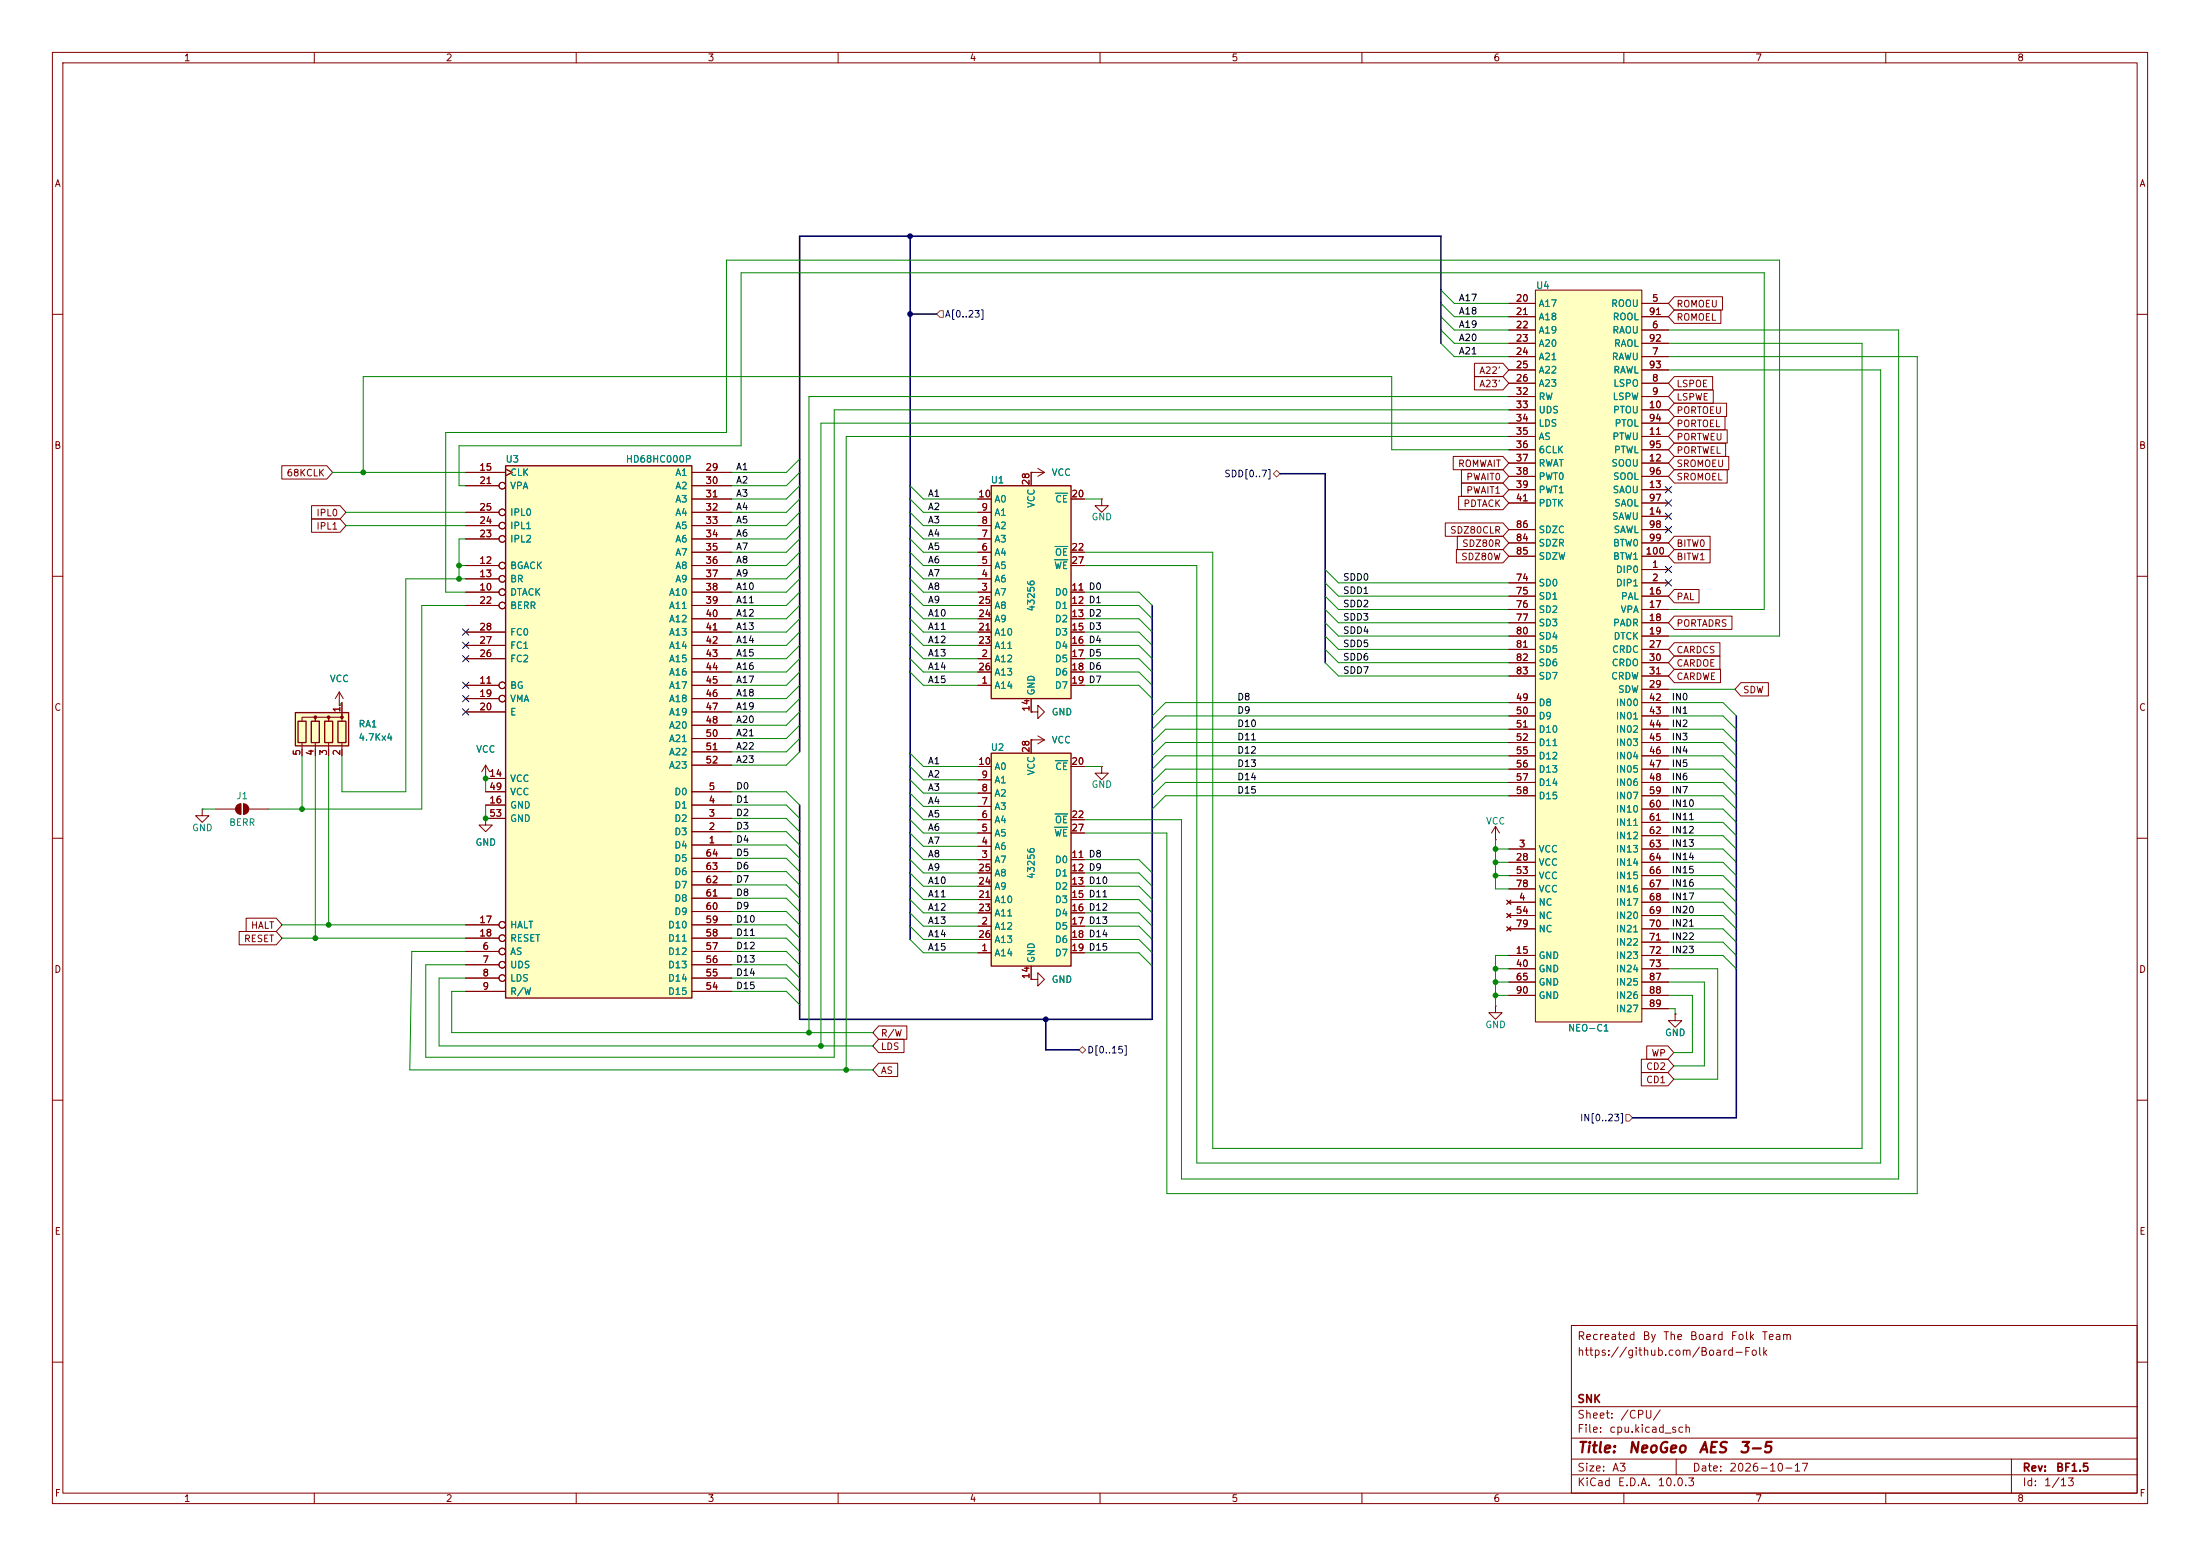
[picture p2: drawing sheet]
<svg xmlns="http://www.w3.org/2000/svg" width="420mm" height="297mm" viewBox="0 0 420 297" stroke-linecap="round" stroke-linejoin="round" font-family="sans-serif">
<g fill="none" stroke="#840000" stroke-width=".19">
<path d="M10 10h400v277h-400zM12 12h396v273h-396zM60 10v2M110 10v2M160 10v2M210 10v2M260 10v2M310 10v2M360 10v2M10 60h2M408 60h2M210.3 95.3v1.2h1.3l-1.3 1.3-1.3-1.3h1.3"/>
<path d="M210.3 95.3h.1M10 110h2M408 110h2M10 160h2M285.5 157.7l-.8 1.3M285.5 157.7l.8 1.3M285.5 157.7v2.6M408 160h2M285.5 160.3h.1M10 210h2M408 210h2M300 253h108v32h-108z"/>
<path d="M10 260h2M300 278.5h108M300 274.5h108M300 268.5h108M320 278.5v3M384 278.5v6.5M408 260h2M60 285v2M110 285v2M160 285v2M210 285v2M260 285v2"/>
<path d="M300 281.5h108M310 285v2M360 285v2"/>
</g>
<path d="M293.1 55.4h20.3v139.7h-20.3z" fill="#ffffc2"/>
<g fill="none" stroke="#840000" stroke-width=".19">
<path d="M288 57.9h5.1M293.1 55.4h20.3v139.7h-20.3zM313.4 57.9h5.1M288 63h5.1M288 68.1h5.1M288 73.2h5.1M288 75.7h5.1M288 78.2h5.1M288 60.5h5.1M288 65.5h5.1M288 70.6h5.1M313.4 63h5.1"/>
<path d="M313.4 68.1h5.1M313.4 73.2h5.1M313.4 75.7h5.1M313.4 78.2h5.1M313.4 60.5h5.1M313.4 65.5h5.1M313.4 70.6h5.1M288 83.3h5.1M288 88.4h5.1M288 93.5h5.1M288 80.8h5.1M288 85.9h5.1"/>
<path d="M288 90.9h5.1M288 96h5.1M313.4 83.3h5.1M313.4 88.4h5.1M313.4 93.5h5.1M313.4 98.6h5.1M313.4 80.8h5.1M313.4 85.9h5.1M313.4 90.9h5.1M313.4 96h5.1M288 111.3h5.1M288 113.8h5.1"/>
<path d="M288 116.3h5.1M288 118.9h5.1M288 103.6h5.1M288 106.2h5.1M288 101.1h5.1M313.4 108.7h5.1M313.4 111.3h5.1M313.4 113.8h5.1M313.4 116.3h5.1M313.4 118.9h5.1M313.4 103.6h5.1M313.4 106.2h5.1"/>
<path d="M313.4 101.1h5.1M288 121.4h5.1M288 124h5.1M288 126.5h5.1M288 129h5.1M288 134.1h5.1M288 136.7h5.1M288 139.2h5.1M313.4 121.4h5.1M313.4 124h5.1M313.4 131.6h5.1M313.4 126.5h5.1"/>
<path d="M313.4 129h5.1M313.4 134.1h5.1M313.4 136.7h5.1M313.4 139.2h5.1M41.1 154.4h3.9M46 153.4v2M46.5 153.4v2M47.5 154.4h3.8M288 141.7h5.1M288 144.3h5.1M288 146.8h5.1M288 149.4h5.1"/>
<path d="M288 151.9h5.1M313.4 141.7h5.1M313.4 144.3h5.1M313.4 146.8h5.1M313.4 149.4h5.1M313.4 151.9h5.1M313.4 154.4h5.1M313.4 157h5.1M313.4 159.5h5.1M287.7 171.8l.7 .8M287.7 174.4l.7 .7M287.7 176.9l.7 .8"/>
<path d="M288 162.1h5.1M288 172.2h5.1M288 164.6h5.1M288 167.1h5.1M288 174.8h5.1M288 169.7h5.1M288 177.3h5.1M288.4 171.8l-.7 .8M288.4 174.4l-.7 .7M288.4 176.9l-.7 .8M313.4 162.1h5.1M313.4 172.2h5.1"/>
<path d="M313.4 164.6h5.1M313.4 167.1h5.1M313.4 174.8h5.1M313.4 169.7h5.1M313.4 177.3h5.1M313.4 179.8h5.1M285.5 192v1.3h1.3l-1.3 1.3-1.3-1.3h1.3M285.5 192h.1M288 182.4h5.1M288 184.9h5.1M288 187.5h5.1M288 190h5.1"/>
<path d="M313.4 182.4h5.1M313.4 184.9h5.1M313.4 187.5h5.1M313.4 190h5.1M313.4 192.5h5.1"/>
</g>
<g fill="#840000" stroke="#840000" stroke-width=".19">
<path d="M45.3 153.7l.7-.3v2a1.02 1.02 0 0 1-1-.6 1.02 1.02 0 0 1 .3-1.1z"/>
<path d="M46.5 153.4a1.01 1.01 0 0 1 1 1 1.01 1.01 0 0 1-1 1z"/>
</g>
<path d="M96.5 88.9h35.6v101.6h-35.6z" fill="#ffffc2"/>
<path d="M96.5 88.9h35.6v101.6h-35.6z" fill="none" stroke="#840000" stroke-width=".25"/>
<g fill="none" stroke="#840000" stroke-width=".19">
<path d="M88.9 90.2h7.6M88.9 92.7h6.3M88.9 97.8h6.3M96.5 89.5l1.3 .7-1.3 .6M132.1 90.2h7.6M132.1 92.7h7.6M132.1 97.8h7.6M132.1 95.3h7.6M88.9 113h6.3M88.9 108h6.3M88.9 110.5h6.3M88.9 115.6h6.3"/>
<path d="M88.9 102.9h6.3M88.9 100.3h6.3M132.1 113h7.6M132.1 108h7.6M132.1 110.5h7.6M132.1 115.6h7.6M132.1 102.9h7.6M132.1 100.3h7.6M132.1 105.4h7.6M132.1 118.1h7.6M88.9 130.8h6.3M88.9 133.4h6.3"/>
<path d="M88.9 135.9h7.6M88.9 125.7h7.6M88.9 123.2h7.6M88.9 120.7h7.6M132.1 130.8h7.6M132.1 133.4h7.6M132.1 135.9h7.6M132.1 125.7h7.6M132.1 123.2h7.6M132.1 120.7h7.6M132.1 128.3h7.6M132.1 138.4h7.6"/>
<path d="M38.6 154.4v1.3h1.3l-1.3 1.3-1.3-1.3h1.3M38.6 154.4h.1M92.7 156.2v1.3h1.3l-1.3 1.3-1.3-1.3h1.3M92.7 156.2h.1M92.7 156.2h3.8M92.7 153.7h3.8M92.7 151.1h3.8M92.7 148.6h3.8M132.1 158.8h7.6M132.1 156.2h7.6M132.1 153.7h7.6M132.1 151.1h7.6"/>
<path d="M132.1 141h7.6M132.1 143.5h7.6M132.1 146.1h7.6M88.9 176.5h6.3M88.9 179.1h6.3M132.1 161.3h7.6M132.1 176.5h7.6M132.1 179.1h7.6M132.1 174h7.6M132.1 171.5h7.6M132.1 168.9h7.6M132.1 166.4h7.6"/>
<path d="M132.1 163.8h7.6M88.9 181.6h6.3M88.9 184.2h6.3M88.9 186.7h6.3M88.9 189.2h7.6M132.1 181.6h7.6M132.1 184.2h7.6M132.1 186.7h7.6M132.1 189.2h7.6"/>
<circle cx="95.9" cy="97.8" r=".63"/>
<circle cx="95.9" cy="92.7" r=".63"/>
<circle cx="95.9" cy="102.9" r=".63"/>
<circle cx="95.9" cy="115.6" r=".63"/>
<circle cx="95.9" cy="100.3" r=".63"/>
<circle cx="95.9" cy="107.9" r=".63"/>
<circle cx="95.9" cy="113" r=".63"/>
<circle cx="95.9" cy="110.5" r=".63"/>
<circle cx="95.9" cy="133.3" r=".63"/>
<circle cx="95.9" cy="130.8" r=".63"/>
<circle cx="95.9" cy="176.5" r=".63"/>
<circle cx="95.9" cy="179.1" r=".63"/>
<circle cx="95.9" cy="181.6" r=".63"/>
<circle cx="95.9" cy="186.7" r=".63"/>
<circle cx="95.9" cy="184.1" r=".63"/>
</g>
<path d="M56.4 136h10.1v6.4h-10.1z" fill="#ffffc2"/>
<path d="M56.4 136h10.1v6.4h-10.1zM56.9 137.7h1.5v4h-1.5zM59.4 137.7h1.6v4h-1.6zM62 137.7h1.5v4h-1.5zM64.5 137.7h1.5v4h-1.5z" fill="none" stroke="#840000" stroke-width=".25"/>
<g fill="#840000" stroke="#840000" stroke-width=".19">
<circle cx="65.3" cy="136.9" r=".25"/>
<circle cx="62.7" cy="136.9" r=".25"/>
<circle cx="60.2" cy="136.9" r=".25"/>
</g>
<g fill="none" stroke="#840000" stroke-width=".19">
<path d="M57.7 137.7v-.8h2.5v.8v-.8h2.5v.8v-.8h2.6v.8M64.8 134.6h.1M64.8 132.1l-.8 1.3M64.8 132.1l.7 1.3M64.8 132.1v2.5M65.3 134.1v2.6M57.7 141.7v2.6M60.2 141.7v2.6M62.7 141.7v2.6M65.3 141.7v2.6M92.7 148.6h.1M92.7 146.1l-.8 1.2"/>
<path d="M92.7 146.1l.8 1.2M92.7 146.1v2.5M210.3 146.3v1.3h1.3l-1.3 1.2-1.3-1.2h1.3M210.3 146.3h.1M196.8 186.9h1.3v-1.2l1.3 1.2-1.3 1.3v-1.3M196.8 186.9h.1M319.8 193.5v1.3h1.3l-1.3 1.3-1.3-1.3h1.3M319.8 193.5h.1"/>
</g>
<path d="M189.2 92.7h15.3v40.7h-15.3z" fill="#ffffc2"/>
<path d="M189.2 92.7h15.3v40.7h-15.3z" fill="none" stroke="#840000" stroke-width=".25"/>
<g fill="none" stroke="#840000" stroke-width=".19">
<path d="M186.7 97.8h2.5M186.7 95.3h2.5M196.8 90.2h.1M196.8 90.2v2.5M196.8 90.2h2.6M198.1 89.4l1.3 .8M199.4 90.2l-1.3 .7M204.5 95.3h2.5M186.7 113h2.5M186.7 110.5h2.5M186.7 108h2.5M186.7 105.4h2.5"/>
<path d="M186.7 102.9h2.5M186.7 100.3h2.5M186.7 115.6h2.5M186.7 118.1h2.5M204.5 113h2.5M204.5 108h2.5M204.5 105.4h2.5M204.5 115.6h2.5M204.5 118.1h2.5M186.7 130.8h2.5M186.7 125.7h2.5M186.7 120.7h2.5"/>
<path d="M186.7 123.2h2.5M186.7 128.3h2.5M196.8 135.9h1.3v-1.3l1.3 1.3-1.3 1.3v-1.3M196.8 135.9h.1M196.8 133.4v2.5M204.5 130.8h2.5M204.5 125.7h2.5M204.5 120.7h2.5M204.5 123.2h2.5M204.5 128.3h2.5M196.8 141.2h.1M196.8 141.2h2.6"/>
<path d="M198.1 140.5l1.3 .7M199.4 141.2l-1.3 .8"/>
</g>
<path d="M201.5 94.1h2.3M201.3 106.8h2.5M201.4 104.3h2.4" fill="none" stroke="#008484" stroke-width=".19"/>
<path d="M189.2 143.8h15.3v40.6h-15.3z" fill="#ffffc2"/>
<path d="M189.2 143.8h15.3v40.6h-15.3z" fill="none" stroke="#840000" stroke-width=".25"/>
<g fill="none" stroke="#840000" stroke-width=".19">
<path d="M288 57.9h5.1M313.4 57.9h5.1M319.6 56.6h9.2v2.6h-9.2l-1.1-1.3zM319.6 59.2h8.9v2.5h-8.9l-1.1-1.2zM281.5 69.3h5.4l1.1 1.3-1.1 1.3h-5.4zM281.5 71.9h5.4l1.1 1.3-1.1 1.2h-5.4zM288 63h5.1M288 68.1h5.1M288 73.2h5.1M288 75.7h5.1M288 78.2h5.1M288 60.5h5.1"/>
<path d="M288 65.5h5.1M288 70.6h5.1M313.4 63h5.1M313.4 68.1h5.1M313.4 73.2h5.1M313.4 75.7h5.1M313.4 78.2h5.1M313.4 60.5h5.1M313.4 65.5h5.1M313.4 70.6h5.1M319.6 71.9h7.3v2.5h-7.3l-1.1-1.2zM319.6 74.4h7.5v2.6h-7.5l-1.1-1.3z"/>
<path d="M319.6 77h10v2.5h-10l-1.1-1.3zM319.6 79.5h9.7v2.5h-9.7l-1.1-1.2zM53.8 88.9h8.6l1.1 1.3-1.1 1.2h-8.6zM59.5 99.1h5.4l1.1 1.2-1.1 1.3h-5.4zM59.5 96.5h5.4l1.1 1.3-1.1 1.3h-5.4zM88.9 90.2h7.6M88.9 92.7h6.3M88.9 97.8h6.3M96.5 89.5l1.3 .7-1.3 .6M132.1 90.2h7.6M132.1 92.7h7.6M132.1 97.8h7.6"/>
<path d="M132.1 95.3h7.6M186.7 97.8h2.5M186.7 95.3h2.5M196.8 90.2h.1M196.8 90.2v2.5M204.5 95.3h2.5M275.9 99.8h11l1.1 1.3-1.1 1.3h-11zM277.4 87.1h9.5l1.1 1.3-1.1 1.3h-9.5zM278.5 94.7h8.4l1.1 1.3-1.1 1.3h-8.4zM279 89.7h7.9l1.1 1.2-1.1 1.3h-7.9zM279 92.2h7.9l1.1 1.3-1.1 1.2h-7.9zM288 83.3h5.1"/>
<path d="M288 88.4h5.1M288 93.5h5.1M288 80.8h5.1M288 85.9h5.1M288 90.9h5.1M288 96h5.1M313.4 83.3h5.1M313.4 88.4h5.1M313.4 93.5h5.1M313.4 98.6h5.1M313.4 80.8h5.1M313.4 85.9h5.1"/>
<path d="M313.4 90.9h5.1M313.4 96h5.1M319.6 89.7h10.1v2.5h-10.1l-1.1-1.3zM319.6 84.6h9.8v2.5h-9.8l-1.1-1.2zM319.6 82h10.1v2.6h-10.1l-1.1-1.3zM319.6 87.1h10.4v2.6h-10.4l-1.1-1.3zM88.9 113h6.3M88.9 108h6.3M88.9 110.5h6.3M88.9 115.6h6.3M88.9 102.9h6.3M88.9 100.3h6.3"/>
<path d="M132.1 113h7.6M132.1 108h7.6M132.1 110.5h7.6M132.1 115.6h7.6M132.1 102.9h7.6M132.1 100.3h7.6M132.1 105.4h7.6M132.1 118.1h7.6M186.7 113h2.5M186.7 108h2.5M186.7 110.5h2.5M186.7 115.6h2.5"/>
<path d="M186.7 102.9h2.5M186.7 100.3h2.5M186.7 105.4h2.5M186.7 118.1h2.5M204.5 113h2.5M204.5 108h2.5M204.5 115.6h2.5M204.5 105.4h2.5M204.5 118.1h2.5M278 104.9h8.9l1.1 1.3-1.1 1.2h-8.9zM278.2 102.4h8.7l1.1 1.2-1.1 1.3h-8.7zM288 111.3h5.1"/>
<path d="M288 113.8h5.1M288 116.3h5.1M288 118.9h5.1M288 103.6h5.1M288 106.2h5.1M288 101.1h5.1M313.4 108.7h5.1M313.4 111.3h5.1M313.4 113.8h5.1M313.4 116.3h5.1M313.4 118.9h5.1M313.4 103.6h5.1"/>
<path d="M313.4 106.2h5.1M313.4 101.1h5.1M319.6 117.6h11v2.5h-11l-1.1-1.2zM319.6 112.5h4.7v2.6h-4.7l-1.1-1.3zM319.6 102.4h6.9v2.5h-6.9l-1.1-1.3zM319.6 104.9h6.9v2.5h-6.9l-1.1-1.2zM64.8 134.6h.1M65.3 134.1v2.6M88.9 130.8h6.3M88.9 133.4h6.3M88.9 135.9h7.6M88.9 125.7h7.6"/>
<path d="M88.9 123.2h7.6M88.9 120.7h7.6M132.1 130.8h7.6M132.1 133.4h7.6M132.1 135.9h7.6M132.1 125.7h7.6M132.1 123.2h7.6M132.1 120.7h7.6M132.1 128.3h7.6M132.1 138.4h7.6M186.7 130.8h2.5M186.7 125.7h2.5"/>
<path d="M186.7 123.2h2.5M186.7 120.7h2.5M186.7 128.3h2.5M196.8 135.9h.1M196.8 133.4v2.5M204.5 130.8h2.5M204.5 125.7h2.5M204.5 123.2h2.5M204.5 120.7h2.5M204.5 128.3h2.5M288 121.4h5.1M288 124h5.1"/>
<path d="M288 126.5h5.1M288 129h5.1M288 134.1h5.1M288 136.7h5.1M288 139.2h5.1M313.4 121.4h5.1M313.4 124h5.1M313.4 131.6h5.1M313.4 126.5h5.1M313.4 129h5.1M313.4 134.1h5.1M313.4 136.7h5.1"/>
<path d="M313.4 139.2h5.1M319.6 125.2h8.7v2.6h-8.7l-1.1-1.3zM319.6 127.8h8.9v2.5h-8.9l-1.1-1.3zM319.6 122.7h8.7v2.5h-8.7l-1.1-1.2zM332.3 130.3h5.3v2.5h-5.3l-1.1-1.2zM57.7 143v1.3M60.2 143v1.3M62.7 143v1.3M65.3 143v1.3M92.7 148.6h.1M92.7 156.2h.1M92.7 156.2h3.8"/>
<path d="M92.7 153.7h3.8M92.7 151.1h3.8M92.7 148.6h3.8M132.1 158.8h7.6M132.1 156.2h7.6M132.1 153.7h7.6M132.1 151.1h7.6M132.1 141h7.6M132.1 143.5h7.6M132.1 146.1h7.6M186.7 159h2.5M186.7 156.5h2.5"/>
<path d="M186.7 153.9h2.5M186.7 151.4h2.5M186.7 148.8h2.5M186.7 146.3h2.5M196.8 141.2h.1M196.8 141.2v2.6M204.5 159h2.5M204.5 156.5h2.5M204.5 146.3h2.5M288 141.7h5.1M288 144.3h5.1M288 146.8h5.1"/>
<path d="M288 149.4h5.1M288 151.9h5.1M313.4 141.7h5.1M313.4 144.3h5.1M313.4 146.8h5.1M313.4 149.4h5.1M313.4 151.9h5.1M313.4 154.4h5.1M313.4 157h5.1M313.4 159.5h5.1M45.7 177.8h7l1.1 1.3-1.1 1.2h-7zM47 175.3h5.7l1.1 1.2-1.1 1.3h-5.7z"/>
<path d="M88.9 176.5h6.3M88.9 179.1h6.3M132.1 161.3h7.6M132.1 176.5h7.6M132.1 179.1h7.6M132.1 174h7.6M132.1 171.5h7.6M132.1 168.9h7.6M132.1 166.4h7.6M132.1 163.8h7.6M186.7 176.8h2.5M186.7 164.1h2.5"/>
<path d="M186.7 161.5h2.5M186.7 166.6h2.5M186.7 169.2h2.5M186.7 171.7h2.5M186.7 174.2h2.5M186.7 179.3h2.5M204.5 176.8h2.5M204.5 164.1h2.5M204.5 166.6h2.5M204.5 169.2h2.5M204.5 171.7h2.5M204.5 174.2h2.5"/>
<path d="M204.5 179.3h2.5M287.7 171.8l.7 .8M287.7 174.4l.7 .7M287.7 176.9l.7 .8M288 162.1h5.1M288 172.2h5.1M288 164.6h5.1M288 167.1h5.1M288 174.8h5.1M288 169.7h5.1M288 177.3h5.1M288.4 171.8l-.7 .8"/>
<path d="M288.4 174.4l-.7 .7M288.4 176.9l-.7 .8M313.4 162.1h5.1M313.4 172.2h5.1M313.4 164.6h5.1M313.4 167.1h5.1M313.4 174.8h5.1M313.4 169.7h5.1M313.4 177.3h5.1M313.4 179.8h5.1M88.9 181.6h6.3M88.9 184.2h6.3"/>
<path d="M88.9 186.7h6.3M88.9 189.2h7.6M132.1 181.6h7.6M132.1 184.2h7.6M132.1 186.7h7.6M132.1 189.2h7.6M167.7 198.4h4.9v2.5h-4.9l-1.1-1.3zM167.7 195.8h5.4v2.6h-5.4l-1.1-1.3zM186.7 181.9h2.5M196.8 186.9h.1M196.8 184.4v2.5M204.5 181.9h2.5"/>
<path d="M288 182.4h5.1M288 184.9h5.1M288 187.5h5.1M288 190h5.1M313.4 182.4h5.1M313.4 184.9h5.1M313.4 187.5h5.1M313.4 190h5.1M313.4 192.5h5.1M314.4 199.6h4l1.1 1.3-1.1 1.3h-4zM319.8 193.5h.1M167.7 202.9h3.7v2.6h-3.7l-1.1-1.3z"/>
<path d="M313.3 204.7h5.1l1.1 1.3-1.1 1.3h-5.1zM313.3 202.2h5.1l1.1 1.3-1.1 1.2h-5.1z"/>
<circle cx="95.9" cy="97.8" r=".63"/>
<circle cx="95.9" cy="92.7" r=".63"/>
<circle cx="95.9" cy="102.9" r=".63"/>
<circle cx="95.9" cy="115.6" r=".63"/>
<circle cx="95.9" cy="100.3" r=".63"/>
<circle cx="95.9" cy="107.9" r=".63"/>
<circle cx="95.9" cy="113" r=".63"/>
<circle cx="95.9" cy="110.5" r=".63"/>
<circle cx="95.9" cy="133.3" r=".63"/>
<circle cx="95.9" cy="130.8" r=".63"/>
<circle cx="95.9" cy="176.5" r=".63"/>
<circle cx="95.9" cy="179.1" r=".63"/>
<circle cx="95.9" cy="181.6" r=".63"/>
<circle cx="95.9" cy="186.7" r=".63"/>
<circle cx="95.9" cy="184.1" r=".63"/>
</g>
<path d="M201.5 94.1h2.3M201.3 106.8h2.5M201.4 104.3h2.4M201.3 157.9h2.5M201.4 155.4h2.4M201.5 145.2h2.3" fill="none" stroke="#008484" stroke-width=".19"/>
<path d="M179.5 59.3h.6v1.3h-.6l-.7-.7zM243.1 90.4l.6-.6 .6 .6-.6 .7zM206 200.4l.6-.6 .7 .6-.7 .6zM310.4 212.7h.6l.7 .7-.7 .6h-.6z" fill="none" stroke="#848400" stroke-width=".19"/>
<path d="M173.7 45.1v134.2M173.7 59.9h5.1M275.1 65.5v-20.4h-122.4v98.4M244.3 90.4h8.7v36.1M220 115.6v79h-67.3v-40.9M331.5 136.7v76.7h-19.8M199.6 194.6v5.8h6.4" fill="none" stroke="#000084" stroke-width=".3"/>
<g fill="none" stroke="#008400" stroke-width=".19">
<path d="M275.1 55.4l2.5 2.5h10.4M275.1 57.9l2.5 2.6h10.4M275.1 60.5l2.5 2.5h10.4M275.1 63l2.5 2.5h10.4M275.1 65.5l2.5 2.6h10.4M288 75.7h-133.6v121.4M288 78.2h-128.7v123.6h-78v-17.6h7.6M318.5 70.6h40.5v151.4h-130.5v-114h-21.5M318.5 68.1h47.5v159.7h-143.2v-68.8h-15.8M318.5 63h44v162h-136.9v-68.5h-18.6M318.5 65.5h37v153.7h-124v-113.8h-24.5M63.5 90.2h25.4"/>
<path d="M66 97.8h22.9M88.9 92.7h-1.3v-7.6h53.9v-33h195.3v64.2h-18.3M152.7 97.8l-2.6 2.5h-10.4M152.7 87.6l-2.6 2.6h-10.4M152.7 92.7l-2.6 2.6h-10.4M152.7 95.3l-2.6 2.5h-10.4M152.7 90.2l-2.6 2.5h-10.4M173.7 97.8l2.6 2.5h10.4M173.7 92.7l2.6 2.6h10.4M173.7 95.3l2.6 2.5h10.4M207 95.3h3.3M288 85.9h-22.3v-14h-196.4v18.3"/>
<path d="M288 83.3h-126.5v120.9M288 80.8h-131.3v118.8M66 100.3h22.9M87.6 108h1.3M88.9 110.5h-11.4v40.6h-12.2v-6.8M88.9 115.6h-8.4v38.8h-29.2M88.9 113h-3.8v-30.4h53.6v-32.9h201v71.7h-21.2M88.9 102.9h-1.3v7.6M152.7 105.4l-2.6 2.6h-10.4M152.7 115.6l-2.6 2.5h-10.4M152.7 118.1l-2.6 2.6h-10.4M152.7 110.5l-2.6 2.5h-10.4"/>
<path d="M152.7 108l-2.6 2.5h-10.4M152.7 113l-2.6 2.6h-10.4M152.7 102.9l-2.6 2.5h-10.4M152.7 100.3l-2.6 2.6h-10.4M173.7 105.4l2.6 2.6h10.4M173.7 115.6l2.6 2.5h10.4M173.7 118.1l2.6 2.6h10.4M173.7 110.5l2.6 2.5h10.4M173.7 108l2.6 2.5h10.4M173.7 113l2.6 2.6h10.4M173.7 102.9l2.6 2.5h10.4M173.7 100.3l2.6 2.6h10.4"/>
<path d="M207 118.1h10.4l2.6 2.6M207 113h10.4l2.6 2.6M207 115.6h10.4l2.6 2.5M253 113.8l2.5 2.5h32.5M253 118.9l2.5 2.5h32.5M253 111.3l2.5 2.5h32.5M253 116.3l2.5 2.6h32.5M253 108.7l2.5 2.6h32.5M65.3 134.1l-.5 .5M152.7 125.7l-2.6 2.6h-10.4M152.7 123.2l-2.6 2.5h-10.4M152.7 120.7l-2.6 2.5h-10.4"/>
<path d="M152.7 135.9l-2.6 2.5h-10.4M152.7 128.3l-2.6 2.5h-10.4M152.7 133.4l-2.6 2.5h-10.4M152.7 130.8l-2.6 2.6h-10.4M152.7 138.4l-2.6 2.6h-10.4M173.7 125.7l2.6 2.6h10.4M173.7 123.2l2.6 2.5h10.4M173.7 120.7l2.6 2.5h10.4M173.7 128.3l2.6 2.5h10.4M207 128.3h10.4l2.6 2.5M207 125.7h10.4l2.6 2.6M207 123.2h10.4l2.6 2.5"/>
<path d="M207 120.7h10.4l2.6 2.5M207 130.8h10.4l2.6 2.6M253 126.5l2.5 2.5h32.5M253 121.4l2.5 2.6h32.5M253 124l2.5 2.5h32.5M288 136.7h-65.5l-2.5 2.5M288 134.1h-65.5l-2.5 2.6M288 139.2h-65.5l-2.5 2.5M318.5 136.7h10.4l2.6 2.5M318.5 131.6h12.7M318.5 134.1h10.4l2.6 2.6M318.5 139.2h10.4l2.6 2.5"/>
<path d="M38.6 154.4h2.5M57.7 144.3v10.1M60.2 144.3v34.8M62.7 144.3v32.2M92.7 148.6v2.5M92.7 153.7v2.5M139.7 151.1h10.4l2.6 2.6M139.7 153.7h10.4l2.6 2.5M139.7 158.8h10.4l2.6 2.5M139.7 156.2h10.4l2.6 2.6M152.7 141l-2.6 2.5h-10.4M152.7 143.5l-2.6 2.6h-10.4"/>
<path d="M173.7 143.8l2.6 2.5h10.4M173.7 156.5l2.6 2.5h10.4M173.7 151.4l2.6 2.5h10.4M173.7 153.9l2.6 2.6h10.4M173.7 146.3l2.6 2.5h10.4M173.7 148.8l2.6 2.6h10.4M173.7 159l2.6 2.5h10.4M207 146.3h3.3M288 149.4h-65.5l-2.5 2.5M288 144.3h-65.5l-2.5 2.5M288 141.7h-65.5l-2.5 2.6M288 151.9h-65.5l-2.5 2.5"/>
<path d="M288 146.8h-65.5l-2.5 2.6M318.5 157h10.4l2.6 2.5M318.5 154.4h10.4l2.6 2.6M318.5 159.5h10.4l2.6 2.6M318.5 149.4h10.4l2.6 2.5M318.5 144.3h10.4l2.6 2.5M318.5 141.7h10.4l2.6 2.6M318.5 151.9h10.4l2.6 2.5M318.5 146.8h10.4l2.6 2.6M53.8 179.1h35.1M53.8 176.5h35.1M139.7 179.1h10.4l2.6 2.5"/>
<path d="M139.7 176.5h10.4l2.6 2.6M139.7 174h10.4l2.6 2.5M139.7 168.9h10.4l2.6 2.6M139.7 171.5h10.4l2.6 2.5M139.7 161.3h10.4l2.6 2.5M139.7 163.8h10.4l2.6 2.6M139.7 166.4h10.4l2.6 2.5M173.7 169.2l2.6 2.5h10.4M173.7 171.7l2.6 2.5h10.4M173.7 174.2l2.6 2.6h10.4M173.7 161.5l2.6 2.6h10.4M173.7 164.1l2.6 2.5h10.4"/>
<path d="M173.7 176.8l2.6 2.5h10.4M173.7 166.6l2.6 2.6h10.4M173.7 179.3l2.6 2.6h10.4M207 171.7h10.4l2.6 2.5M207 174.2h10.4l2.6 2.6M207 176.8h10.4l2.6 2.5M207 164.1h10.4l2.6 2.5M207 166.6h10.4l2.6 2.6M207 179.3h10.4l2.6 2.6M207 169.2h10.4l2.6 2.5M285.5 162.1h2.5M285.5 164.6h2.5"/>
<path d="M285.5 160.3v9.4h2.5M285.5 167.1h2.5M318.5 162.1h10.4l2.6 2.5M318.5 174.8h10.4l2.6 2.5M318.5 164.6h10.4l2.6 2.5M318.5 169.7h10.4l2.6 2.5M318.5 167.1h10.4l2.6 2.6M318.5 179.8h10.4l2.6 2.6M318.5 177.3h10.4l2.6 2.5M318.5 172.2h10.4l2.6 2.6M88.9 189.2h-2.7v7.9h80.4M88.9 186.7h-5.1v12.9h82.8"/>
<path d="M88.9 181.6h-10.3l-.4 22.6h88.4M139.7 184.2h10.4l2.6 2.5M139.7 189.2h10.4l2.6 2.6M139.7 186.7h10.4l2.6 2.5M139.7 181.6h10.4l2.6 2.6M207 181.9h10.4l2.6 2.5M285.5 184.9h2.5M285.5 190h2.5M285.5 187.5h2.5M288 182.4h-2.5v9.6M318.5 182.4h10.4l2.6 2.5M318.5 184.9h9.4v21.1h-8.4"/>
<path d="M318.5 192.5h1.3v1M318.5 187.5h6.9v16h-5.9M318.5 190h4.6v10.9h-3.6"/>
</g>
<g fill="none" stroke="#000084" stroke-width=".19">
<path d="M317.9 92.9l1.2 1.2M317.9 97.9l1.2 1.3M317.9 95.4l1.2 1.2M319.1 92.9l-1.2 1.2M319.1 97.9l-1.2 1.3M319.1 95.4l-1.2 1.2M317.9 110.6l1.2 1.3M317.9 100.5l1.2 1.2M317.9 108.1l1.2 1.2M319.1 110.6l-1.2 1.3M319.1 100.5l-1.2 1.2M319.1 108.1l-1.2 1.2"/>
<path d="M88.3 122.6l1.2 1.2M88.3 120l1.2 1.3M88.3 135.3l1.2 1.2M88.3 130.2l1.2 1.2M88.3 132.7l1.2 1.3M88.3 125.1l1.2 1.2M89.5 122.6l-1.2 1.2M89.5 120l-1.2 1.3M89.5 135.3l-1.2 1.2M89.5 130.2l-1.2 1.2M89.5 132.7l-1.2 1.3M89.5 125.1l-1.2 1.2"/>
</g>
<g fill="#008400" stroke="#008400" stroke-width=".19">
<circle cx="285.5" cy="187.5" r=".46"/>
<circle cx="285.5" cy="190" r=".46"/>
<circle cx="156.7" cy="199.6" r=".46"/>
<circle cx="161.5" cy="204.2" r=".46"/>
<circle cx="154.4" cy="197.1" r=".46"/>
<circle cx="285.5" cy="164.6" r=".46"/>
<circle cx="285.5" cy="162.1" r=".46"/>
<circle cx="285.5" cy="167.1" r=".46"/>
<circle cx="285.5" cy="184.9" r=".46"/>
<circle cx="92.7" cy="148.6" r=".46"/>
<circle cx="62.7" cy="176.5" r=".46"/>
<circle cx="92.7" cy="156.2" r=".46"/>
<circle cx="57.7" cy="154.4" r=".46"/>
<circle cx="60.2" cy="179.1" r=".46"/>
<circle cx="87.6" cy="108" r=".46"/>
<circle cx="87.6" cy="110.5" r=".46"/>
<circle cx="69.3" cy="90.2" r=".46"/>
</g>
<g fill="#000084" stroke="#000084" stroke-width=".19">
<circle cx="199.6" cy="194.6" r=".46"/>
<circle cx="173.7" cy="59.9" r=".46"/>
<circle cx="173.7" cy="45.1" r=".46"/>
</g>
<g font-size="2" fill="#840000">
<text x="301" y="277.8">Title:</text>
<text x="310.7" y="277.8">NeoGeo</text>
<text x="324.1" y="277.8">AES</text>
<text x="331.9" y="277.8">3-5</text>
</g>
<g font-size="1.5" fill="#840000">
<text x="301" y="256.1">Recreated</text>
<text x="313.4" y="256.1">By</text>
<text x="317.4" y="256.1">The</text>
<text x="322.5" y="256.1">Board</text>
<text x="330.3" y="256.1">Folk</text>
<text x="336.2" y="256.1">Team</text>
<text x="301" y="259.1">https://github.com/Board-Folk</text>
<text x="301" y="268.1">SNK</text>
<text x="301" y="273.8">File:</text>
<text x="301" y="271.1">Sheet:</text>
<text x="307.1" y="273.8">cpu.kicad_sch</text>
<text x="309.2" y="271.1">/CPU/</text>
<text x="301" y="281.2">Size:</text>
<text x="307.6" y="281.2">A3</text>
<text x="323" y="281.2">Date:</text>
<text x="330" y="281.2">2026-10-17</text>
<text x="386" y="281.2">Rev:</text>
<text x="392.4" y="281.2">BF1.5</text>
<text x="301" y="284">KiCad</text>
<text x="308.7" y="284">E.D.A.</text>
<text x="316.3" y="284">10.0.3</text>
<text x="386" y="284">Id:</text>
<text x="390.1" y="284">1/13</text>
</g>
<g font-size="1.3" fill="#840000">
<text x="35" y="12">1</text>
<text x="85" y="12">2</text>
<text x="135" y="12">3</text>
<text x="185" y="12">4</text>
<text x="235" y="12">5</text>
<text x="285" y="12">6</text>
<text x="335" y="12">7</text>
<text x="385" y="12">8</text>
<text x="10.3" y="36">A</text>
<text x="408.3" y="36">A</text>
<text x="289.3" y="57.9">20</text>
<text x="315.3" y="57.9">5</text>
<text x="319.9" y="59">ROMOEU</text>
<text x="289.3" y="60.4">21</text>
<text x="289.3" y="63">22</text>
<text x="289.3" y="65.5">23</text>
<text x="314.7" y="60.4">91</text>
<text x="314.7" y="65.5">92</text>
<text x="315.3" y="63">6</text>
<text x="319.9" y="61.5">ROMOEL</text>
<text x="282.3" y="71.7">A22'</text>
<text x="289.3" y="68">24</text>
<text x="289.3" y="70.6">25</text>
<text x="314.7" y="70.6">93</text>
<text x="315.3" y="68">7</text>
<text x="282.3" y="74.2">A23'</text>
<text x="289.3" y="73.1">26</text>
<text x="289.3" y="75.7">32</text>
<text x="315.3" y="73.1">8</text>
<text x="315.3" y="75.7">9</text>
<text x="319.9" y="74.2">LSPOE</text>
<text x="319.9" y="76.8">LSPWE</text>
<text x="289.3" y="78.2">33</text>
<text x="289.3" y="80.7">34</text>
<text x="289.3" y="83.3">35</text>
<text x="314.7" y="78.2">10</text>
<text x="314.7" y="83.3">11</text>
<text x="314.7" y="80.7">94</text>
<text x="319.9" y="79.3">PORTOEU</text>
<text x="319.9" y="81.8">PORTOEL</text>
<text x="10.3" y="86">B</text>
<text x="278.2" y="89.5">ROMWAIT</text>
<text x="289.3" y="85.8">36</text>
<text x="289.3" y="88.4">37</text>
<text x="314.7" y="88.4">12</text>
<text x="314.7" y="85.8">95</text>
<text x="319.9" y="86.9">PORTWEL</text>
<text x="319.9" y="84.4">PORTWEU</text>
<text x="319.9" y="89.5">SROMOEU</text>
<text x="408.2" y="86">B</text>
<text x="54.6" y="91.2">68KCLK</text>
<text x="91.4" y="90.1">15</text>
<text x="91.4" y="92.7">21</text>
<text x="134.6" y="90.1">29</text>
<text x="134.6" y="92.7">30</text>
<text x="134.6" y="95.2">31</text>
<text x="186.6" y="95.2">10</text>
<text x="196.8" y="92.8" transform="rotate(-90 196.8 92.8)">28</text>
<text x="204.4" y="95.2">20</text>
<text x="279.8" y="92">PWAIT0</text>
<text x="279.8" y="94.5">PWAIT1</text>
<text x="289.3" y="90.9">38</text>
<text x="289.3" y="93.4">39</text>
<text x="289.3" y="96">41</text>
<text x="314.7" y="93.4">13</text>
<text x="314.7" y="90.9">96</text>
<text x="314.7" y="96">97</text>
<text x="319.9" y="92">SROMOEL</text>
<text x="60.3" y="101.4">IPL1</text>
<text x="60.3" y="98.9">IPL0</text>
<text x="91.4" y="100.3">24</text>
<text x="91.4" y="97.8">25</text>
<text x="134.6" y="97.8">32</text>
<text x="134.6" y="100.3">33</text>
<text x="187.3" y="100.3">8</text>
<text x="187.3" y="97.8">9</text>
<text x="279.3" y="97.1">PDTACK</text>
<text x="289.3" y="101.1">86</text>
<text x="314.7" y="98.5">14</text>
<text x="314.7" y="101.1">98</text>
<text x="91.4" y="107.9">12</text>
<text x="91.4" y="102.8">23</text>
<text x="134.6" y="102.8">34</text>
<text x="134.6" y="105.4">35</text>
<text x="134.6" y="107.9">36</text>
<text x="187.3" y="107.9">5</text>
<text x="187.3" y="105.4">6</text>
<text x="187.3" y="102.8">7</text>
<text x="204.4" y="105.4">22</text>
<text x="204.4" y="107.9">27</text>
<text x="276.7" y="102.2">SDZ80CLR</text>
<text x="278.8" y="107.2">SDZ80W</text>
<text x="279" y="104.7">SDZ80R</text>
<text x="289.3" y="103.6">84</text>
<text x="289.3" y="106.1">85</text>
<text x="314.1" y="106.1">100</text>
<text x="314.7" y="103.6">99</text>
<text x="319.9" y="104.7">BITW0</text>
<text x="319.9" y="107.2">BITW1</text>
<text x="91.4" y="113">10</text>
<text x="91.4" y="110.5">13</text>
<text x="134.6" y="110.5">37</text>
<text x="134.6" y="113">38</text>
<text x="187.3" y="113">3</text>
<text x="187.3" y="110.5">4</text>
<text x="204.4" y="113">11 D0</text>
<text x="204.4" y="113">11</text>
<text x="289.3" y="111.2">74</text>
<text x="289.3" y="113.8">75</text>
<text x="314.7" y="113.8">16</text>
<text x="315.3" y="108.7">1</text>
<text x="315.3" y="111.2">2</text>
<text x="91.4" y="115.5">22</text>
<text x="134.6" y="115.5">39</text>
<text x="134.6" y="118.1">40</text>
<text x="186.6" y="118.1">24</text>
<text x="186.6" y="115.5">25</text>
<text x="204.4" y="115.5">12 D1</text>
<text x="204.4" y="118.1">13 D2</text>
<text x="204.4" y="115.5">12</text>
<text x="204.4" y="118.1">13</text>
<text x="289.3" y="116.3">76</text>
<text x="289.3" y="118.8">77</text>
<text x="314.7" y="116.3">17</text>
<text x="314.7" y="118.8">18</text>
<text x="319.9" y="119.9">PORTADRS</text>
<text x="319.9" y="114.9">PAL</text>
<text x="91.4" y="125.7">26</text>
<text x="91.4" y="123.2">27</text>
<text x="91.4" y="120.6">28</text>
<text x="134.6" y="120.6">41</text>
<text x="134.6" y="123.2">42</text>
<text x="134.6" y="125.7">43</text>
<text x="186.6" y="120.6">21</text>
<text x="186.6" y="123.2">23</text>
<text x="187.3" y="125.7">2</text>
<text x="204.4" y="120.6">15 D3</text>
<text x="204.4" y="123.2">16 D4</text>
<text x="204.4" y="125.7">17 D5</text>
<text x="204.4" y="120.6">15</text>
<text x="204.4" y="123.2">16</text>
<text x="204.4" y="125.7">17</text>
<text x="289.3" y="121.4">80</text>
<text x="289.3" y="123.9">81</text>
<text x="314.7" y="121.4">19</text>
<text x="314.7" y="123.9">27</text>
<text x="319.9" y="125">CARDCS</text>
<text x="91.4" y="130.8">11</text>
<text x="134.6" y="128.2">44</text>
<text x="134.6" y="130.8">45</text>
<text x="186.6" y="128.2">26</text>
<text x="187.3" y="130.8">1</text>
<text x="204.4" y="128.2">18 D6</text>
<text x="204.4" y="130.8">19 D7</text>
<text x="204.4" y="128.2">18</text>
<text x="204.4" y="130.8">19</text>
<text x="289.3" y="126.5">82</text>
<text x="289.3" y="129">83</text>
<text x="314.7" y="131.5">29</text>
<text x="314.7" y="126.5">30</text>
<text x="314.7" y="129">31</text>
<text x="319.9" y="127.6">CARDOE</text>
<text x="319.9" y="130.1">CARDWE</text>
<text x="10.3" y="136">C</text>
<text x="65.3" y="136.1" transform="rotate(-90 65.3 136.1)">1</text>
<text x="91.4" y="133.3">19</text>
<text x="91.4" y="135.9">20</text>
<text x="134.6" y="133.3">46</text>
<text x="134.6" y="135.9">47</text>
<text x="196.8" y="135.9" transform="rotate(-90 196.8 135.9)">14</text>
<text x="289.3" y="134.1">49</text>
<text x="289.3" y="136.6">50</text>
<text x="314.7" y="134.1">42</text>
<text x="314.7" y="136.6">43</text>
<text x="332.6" y="132.6">SDW</text>
<text x="408.2" y="136">C</text>
<text x="134.6" y="138.4">48</text>
<text x="134.6" y="140.9">50</text>
<text x="134.6" y="143.5">51</text>
<text x="196.8" y="143.8" transform="rotate(-90 196.8 143.8)">28</text>
<text x="289.3" y="139.2">51</text>
<text x="289.3" y="141.7">52</text>
<text x="314.7" y="139.2">44</text>
<text x="314.7" y="141.7">45</text>
<text x="57.6" y="144.3" transform="rotate(-90 57.6 144.3)">5</text>
<text x="60.2" y="144.3" transform="rotate(-90 60.2 144.3)">4</text>
<text x="62.7" y="144.3" transform="rotate(-90 62.7 144.3)">3</text>
<text x="65.3" y="144.3" transform="rotate(-90 65.3 144.3)">2</text>
<text x="93.3" y="148.6">14</text>
<text x="134.6" y="146">52</text>
<text x="186.6" y="146.3">10</text>
<text x="187.3" y="148.8">9</text>
<text x="204.4" y="146.3">20</text>
<text x="289.3" y="144.2">55</text>
<text x="289.3" y="146.8">56</text>
<text x="289.3" y="149.3">57</text>
<text x="314.7" y="144.2">46</text>
<text x="314.7" y="146.8">47</text>
<text x="314.7" y="149.3">48</text>
<text x="93.3" y="153.6">16</text>
<text x="93.3" y="151.1">49</text>
<text x="135.2" y="153.6">4</text>
<text x="135.2" y="151.1">5</text>
<text x="187.3" y="153.9">7</text>
<text x="187.3" y="151.4">8</text>
<text x="289.3" y="151.9">58</text>
<text x="314.7" y="151.9">59</text>
<text x="314.7" y="154.4">60</text>
<text x="93.3" y="156.2">53</text>
<text x="135.2" y="161.3">1</text>
<text x="135.2" y="158.7">2</text>
<text x="135.2" y="156.2">3</text>
<text x="187.3" y="161.5">4</text>
<text x="187.3" y="159">5</text>
<text x="187.3" y="156.4">6</text>
<text x="204.4" y="156.4">22</text>
<text x="204.4" y="159">27</text>
<text x="314.7" y="156.9">61</text>
<text x="314.7" y="159.5">62</text>
<text x="134.6" y="166.3">63</text>
<text x="134.6" y="163.8">64</text>
<text x="186.6" y="166.6">25</text>
<text x="187.3" y="164.1">3</text>
<text x="204.4" y="164.1">11 D8</text>
<text x="204.4" y="166.6">12 D9</text>
<text x="204.4" y="164.1">11</text>
<text x="204.4" y="166.6">12</text>
<text x="289.3" y="164.6">28</text>
<text x="289.3" y="167.1">53</text>
<text x="289.9" y="162">3</text>
<text x="314.7" y="162">63</text>
<text x="314.7" y="164.6">64</text>
<text x="314.7" y="167.1">66</text>
<text x="134.6" y="174">60</text>
<text x="134.6" y="171.4">61</text>
<text x="134.6" y="168.9">62</text>
<text x="186.6" y="171.7">21</text>
<text x="186.6" y="169.1">24</text>
<text x="204.4" y="169.1">13 D10</text>
<text x="204.4" y="171.7">15 D11</text>
<text x="204.4" y="169.1">13</text>
<text x="204.4" y="171.7">15</text>
<text x="289.3" y="169.6">78</text>
<text x="289.9" y="172.2">4</text>
<text x="314.7" y="169.6">67</text>
<text x="314.7" y="172.2">68</text>
<text x="47.8" y="177.6">HALT</text>
<text x="91.4" y="176.5">17</text>
<text x="91.4" y="179">18</text>
<text x="134.6" y="179">58</text>
<text x="134.6" y="176.5">59</text>
<text x="186.6" y="174.2">23</text>
<text x="186.6" y="179.3">26</text>
<text x="187.3" y="176.8">2</text>
<text x="204.4" y="174.2">16 D12</text>
<text x="204.4" y="176.8">17 D13</text>
<text x="204.4" y="179.3">18 D14</text>
<text x="204.4" y="174.2">16</text>
<text x="204.4" y="176.8">17</text>
<text x="204.4" y="179.3">18</text>
<text x="289.3" y="174.7">54</text>
<text x="289.3" y="177.3">79</text>
<text x="314.7" y="174.7">69</text>
<text x="314.7" y="177.3">70</text>
<text x="314.7" y="179.8">71</text>
<text x="10.3" y="186">D</text>
<text x="46.5" y="180.1">RESET</text>
<text x="92" y="181.6">6</text>
<text x="92" y="184.1">7</text>
<text x="134.6" y="184.1">56</text>
<text x="134.6" y="181.6">57</text>
<text x="187.3" y="181.8">1</text>
<text x="204.4" y="181.8">19 D15</text>
<text x="204.4" y="181.8">19</text>
<text x="289.3" y="182.3">15</text>
<text x="289.3" y="184.9">40</text>
<text x="314.7" y="182.3">72</text>
<text x="314.7" y="184.9">73</text>
<text x="408.2" y="186">D</text>
<text x="92" y="186.7">8</text>
<text x="92" y="189.2">9</text>
<text x="134.6" y="189.2">54</text>
<text x="134.6" y="186.7">55</text>
<text x="196.8" y="187" transform="rotate(-90 196.8 187)">14</text>
<text x="289.3" y="187.4">65</text>
<text x="289.3" y="190">90</text>
<text x="314.7" y="187.4">87</text>
<text x="314.7" y="190">88</text>
<text x="314.7" y="192.5">89</text>
<text x="168.1" y="200.7">LDS</text>
<text x="168.1" y="198.2">R/W</text>
<text x="315.2" y="202">WP</text>
<text x="168.1" y="205.3">AS</text>
<text x="314.2" y="207.1">CD1</text>
<text x="314.2" y="204.5">CD2</text>
<text x="10.3" y="236">E</text>
<text x="408.3" y="236">E</text>
<text x="10.3" y="286">F</text>
<text x="35" y="287">1</text>
<text x="85" y="287">2</text>
<text x="135" y="287">3</text>
<text x="185" y="287">4</text>
<text x="235" y="287">5</text>
<text x="285" y="287">6</text>
<text x="335" y="287">7</text>
<text x="385" y="287">8</text>
<text x="408.3" y="286">F</text>
</g>
<g font-size="1.3">
<text x="278.4" y="57.8">A17</text>
<text x="278.4" y="65.4">A20</text>
<text x="278.4" y="62.9">A19</text>
<text x="278.4" y="60.3">A18</text>
<text x="278.4" y="68">A21</text>
<text x="140.4" y="90">A1</text>
<text x="140.4" y="92.6">A2</text>
<text x="140.4" y="95.1">A3</text>
<text x="177" y="95.1">A1</text>
<text x="140.4" y="97.7">A4</text>
<text x="140.4" y="100.2">A5</text>
<text x="177" y="100.2">A3</text>
<text x="177" y="97.7">A2</text>
<text x="140.4" y="102.7">A6</text>
<text x="140.4" y="107.8">A8</text>
<text x="140.4" y="105.3">A7</text>
<text x="177" y="107.8">A6</text>
<text x="177" y="102.7">A4</text>
<text x="177" y="105.3">A5</text>
<text x="140.4" y="112.9">A10</text>
<text x="140.4" y="110.4">A9</text>
<text x="177" y="112.9">A8</text>
<text x="177" y="110.4">A7</text>
<text x="256.3" y="111.1">SDD0</text>
<text x="256.3" y="113.7">SDD1</text>
<text x="140.4" y="118">A12</text>
<text x="140.4" y="115.4">A11</text>
<text x="177" y="115.4">A9</text>
<text x="177" y="118">A10</text>
<text x="256.3" y="118.8">SDD3</text>
<text x="256.3" y="116.2">SDD2</text>
<text x="140.4" y="125.6">A15</text>
<text x="140.4" y="123.1">A14</text>
<text x="140.4" y="120.5">A13</text>
<text x="177" y="123.1">A12</text>
<text x="177" y="125.6">A13</text>
<text x="177" y="120.5">A11</text>
<text x="256.3" y="123.8">SDD5</text>
<text x="256.3" y="121.3">SDD4</text>
<text x="140.4" y="130.7">A17</text>
<text x="140.4" y="128.1">A16</text>
<text x="177" y="128.1">A14</text>
<text x="177" y="130.7">A15</text>
<text x="256.3" y="128.9">SDD7</text>
<text x="256.3" y="126.4">SDD6</text>
<text x="140.4" y="133.2">A18</text>
<text x="140.4" y="135.8">A19</text>
<text x="236.1" y="136.5">D9</text>
<text x="236.1" y="134">D8</text>
<text x="319" y="134">IN0</text>
<text x="319" y="136.5">IN1</text>
<text x="140.4" y="140.8">A21</text>
<text x="140.4" y="138.3">A20</text>
<text x="140.4" y="143.4">A22</text>
<text x="236.1" y="141.6">D11</text>
<text x="236.1" y="139.1">D10</text>
<text x="319" y="139.1">IN2</text>
<text x="319" y="141.6">IN3</text>
<text x="140.4" y="145.9">A23</text>
<text x="177" y="148.7">A2</text>
<text x="177" y="146.2">A1</text>
<text x="236.1" y="149.2">D14</text>
<text x="236.1" y="146.7">D13</text>
<text x="236.1" y="144.2">D12</text>
<text x="319" y="144.2">IN4</text>
<text x="319" y="149.2">IN6</text>
<text x="319" y="146.7">IN5</text>
<text x="140.4" y="151">D0</text>
<text x="140.4" y="153.5">D1</text>
<text x="177" y="153.8">A4</text>
<text x="177" y="151.3">A3</text>
<text x="236.1" y="151.8">D15</text>
<text x="319" y="154.3">IN10</text>
<text x="319" y="151.8">IN7</text>
<text x="140.4" y="161.2">D4</text>
<text x="140.4" y="156.1">D2</text>
<text x="140.4" y="158.6">D3</text>
<text x="177" y="161.4">A7</text>
<text x="177" y="156.3">A5</text>
<text x="177" y="158.9">A6</text>
<text x="319" y="161.9">IN13</text>
<text x="319" y="159.4">IN12</text>
<text x="319" y="156.9">IN11</text>
<text x="140.4" y="163.7">D5</text>
<text x="140.4" y="166.2">D6</text>
<text x="177" y="164">A8</text>
<text x="177" y="166.5">A9</text>
<text x="319" y="164.5">IN14</text>
<text x="319" y="167">IN15</text>
<text x="140.4" y="168.8">D7</text>
<text x="140.4" y="171.3">D8</text>
<text x="140.4" y="173.9">D9</text>
<text x="177" y="169">A10</text>
<text x="177" y="171.6">A11</text>
<text x="319" y="172.1">IN17</text>
<text x="319" y="169.6">IN16</text>
<text x="140.4" y="178.9">D11</text>
<text x="140.4" y="176.4">D10</text>
<text x="177" y="176.7">A13</text>
<text x="177" y="174.1">A12</text>
<text x="177" y="179.2">A14</text>
<text x="319" y="177.2">IN21</text>
<text x="319" y="179.7">IN22</text>
<text x="319" y="174.6">IN20</text>
<text x="140.4" y="184">D13</text>
<text x="140.4" y="181.5">D12</text>
<text x="177" y="181.7">A15</text>
<text x="319" y="182.3">IN23</text>
<text x="140.4" y="189.1">D15</text>
<text x="140.4" y="186.6">D14</text>
</g>
<g font-size="1.3" fill="#008484">
<text x="293.1" y="55.5">U4</text>
<text x="293.6" y="58.9">A17</text>
<text x="307.5" y="58.9">ROOU</text>
<text x="293.6" y="61.4">A18</text>
<text x="293.6" y="64">A19</text>
<text x="307.7" y="64">RAOU</text>
<text x="307.8" y="61.4">ROOL</text>
<text x="293.6" y="66.5">A20</text>
<text x="293.6" y="69">A21</text>
<text x="293.6" y="71.6">A22</text>
<text x="307.6" y="69">RAWU</text>
<text x="307.9" y="71.6">RAWL</text>
<text x="308" y="66.5">RAOL</text>
<text x="293.6" y="74.1">A23</text>
<text x="293.6" y="76.7">RW</text>
<text x="307.8" y="76.7">LSPW</text>
<text x="307.9" y="74.1">LSPO</text>
<text x="293.6" y="79.2">UDS</text>
<text x="293.6" y="81.7">LDS</text>
<text x="307.8" y="79.2">PTOU</text>
<text x="308.1" y="81.7">PTOL</text>
<text x="96.4" y="88.6">U3</text>
<text x="119.4" y="88.6">HD68HC000P</text>
<text x="293.6" y="84.3">AS</text>
<text x="293.6" y="86.8">6CLK</text>
<text x="293.6" y="89.4">RWAT</text>
<text x="307.5" y="89.4">SOOU</text>
<text x="307.7" y="84.3">PTWU</text>
<text x="308" y="86.8">PTWL</text>
<text x="97.3" y="91.1">CLK</text>
<text x="97.3" y="93.7">VPA</text>
<text x="128.8" y="91.1">A1</text>
<text x="128.8" y="93.7">A2</text>
<text x="189" y="92.6">U1</text>
<text x="200.7" y="91.1">VCC</text>
<text x="293.6" y="91.9">PWT0</text>
<text x="293.6" y="94.4">PWT1</text>
<text x="307.8" y="94.4">SAOU</text>
<text x="307.8" y="91.9">SOOL</text>
<text x="97.3" y="101.3">IPL1</text>
<text x="97.3" y="98.8">IPL0</text>
<text x="128.8" y="96.2">A3</text>
<text x="128.8" y="98.8">A4</text>
<text x="128.8" y="101.3">A5</text>
<text x="189.7" y="101.3">A2</text>
<text x="189.7" y="98.8">A1</text>
<text x="189.7" y="96.2">A0</text>
<text x="197.8" y="97" transform="rotate(-90 197.8 97)">VCC</text>
<text x="201.3" y="96.2">CE</text>
<text x="208.3" y="99.6">GND</text>
<text x="293.6" y="97">PDTK</text>
<text x="307.6" y="99.5">SAWU</text>
<text x="308.1" y="97">SAOL</text>
<text x="97.3" y="103.8">IPL2</text>
<text x="128.8" y="103.8">A6</text>
<text x="128.8" y="106.4">A7</text>
<text x="189.7" y="106.4">A4</text>
<text x="189.7" y="103.8">A3</text>
<text x="201.3" y="106.4">OE</text>
<text x="293.6" y="104.6">SDZR</text>
<text x="293.6" y="107.1">SDZW</text>
<text x="293.6" y="102.1">SDZC</text>
<text x="307.8" y="104.6">BTW0</text>
<text x="307.8" y="107.1">BTW1</text>
<text x="307.9" y="102.1">SAWL</text>
<text x="97.3" y="108.9">BGACK</text>
<text x="97.3" y="111.5">BR</text>
<text x="128.8" y="108.9">A8</text>
<text x="128.8" y="111.5">A9</text>
<text x="189.7" y="111.5">A6</text>
<text x="189.7" y="108.9">A5</text>
<text x="201.2" y="108.9">WE</text>
<text x="293.6" y="112.2">SD0</text>
<text x="308.4" y="109.7">DIP0</text>
<text x="308.4" y="112.2">DIP1</text>
<text x="97.3" y="114">DTACK</text>
<text x="97.3" y="116.5">BERR</text>
<text x="127.6" y="114">A10</text>
<text x="127.6" y="116.5">A11</text>
<text x="127.6" y="119.1">A12</text>
<text x="189.7" y="114">A7</text>
<text x="189.7" y="119.1">A9</text>
<text x="189.7" y="116.5">A8</text>
<text x="197.8" y="116.8" transform="rotate(-90 197.8 116.8)">43256</text>
<text x="201.3" y="114">D0</text>
<text x="201.3" y="116.5">D1</text>
<text x="201.3" y="119.1">D2</text>
<text x="293.6" y="114.8">SD1</text>
<text x="293.6" y="117.3">SD2</text>
<text x="293.6" y="119.8">SD3</text>
<text x="307.8" y="119.8">PADR</text>
<text x="309.3" y="117.3">VPA</text>
<text x="309.3" y="114.8">PAL</text>
<text x="97.3" y="124.2">FC1</text>
<text x="97.3" y="121.6">FC0</text>
<text x="127.6" y="121.6">A13</text>
<text x="127.6" y="124.2">A14</text>
<text x="189.7" y="121.6">A10</text>
<text x="189.7" y="124.2">A11</text>
<text x="201.3" y="121.6">D3</text>
<text x="201.3" y="124.2">D4</text>
<text x="293.6" y="122.4">SD4</text>
<text x="293.6" y="124.9">SD5</text>
<text x="307.6" y="124.9">CRDC</text>
<text x="307.9" y="122.4">DTCK</text>
<text x="62.9" y="130.5">VCC</text>
<text x="97.3" y="131.8">BG</text>
<text x="97.3" y="126.7">FC2</text>
<text x="127.6" y="126.7">A15</text>
<text x="127.6" y="129.2">A16</text>
<text x="127.6" y="131.8">A17</text>
<text x="189.7" y="131.8">A14</text>
<text x="189.7" y="126.7">A12</text>
<text x="189.7" y="129.2">A13</text>
<text x="201.3" y="126.7">D5</text>
<text x="201.3" y="129.2">D6</text>
<text x="201.3" y="131.8">D7</text>
<text x="293.6" y="127.5">SD6</text>
<text x="293.6" y="130">SD7</text>
<text x="307.5" y="130">CRDW</text>
<text x="307.6" y="127.5">CRDO</text>
<text x="97.3" y="134.3">VMA</text>
<text x="97.3" y="136.9">E</text>
<text x="127.6" y="134.3">A18</text>
<text x="127.6" y="136.9">A19</text>
<text x="197.8" y="132.8" transform="rotate(-90 197.8 132.8)">GND</text>
<text x="200.7" y="136.9">GND</text>
<text x="293.6" y="135.1">D8</text>
<text x="293.6" y="137.6">D9</text>
<text x="308.4" y="135.1">IN00</text>
<text x="308.4" y="137.6">IN01</text>
<text x="308.8" y="132.5">SDW</text>
<text x="68.3" y="139.1">RA1</text>
<text x="68.3" y="141.7">4.7Kx4</text>
<text x="90.8" y="144">VCC</text>
<text x="127.6" y="139.4">A20</text>
<text x="127.6" y="141.9">A21</text>
<text x="189" y="143.6">U2</text>
<text x="200.7" y="142.2">VCC</text>
<text x="293.6" y="140.2">D10</text>
<text x="293.6" y="142.7">D11</text>
<text x="308.4" y="140.2">IN02</text>
<text x="308.4" y="142.7">IN03</text>
<text x="97.3" y="149.6">VCC</text>
<text x="127.6" y="144.5">A22</text>
<text x="127.6" y="147">A23</text>
<text x="189.7" y="149.8">A1</text>
<text x="189.7" y="147.3">A0</text>
<text x="197.8" y="148.1" transform="rotate(-90 197.8 148.1)">VCC</text>
<text x="201.3" y="147.3">CE</text>
<text x="293.6" y="145.2">D12</text>
<text x="293.6" y="147.8">D13</text>
<text x="308.4" y="145.2">IN04</text>
<text x="308.4" y="147.8">IN05</text>
<text x="45" y="152.9">J1</text>
<text x="97.3" y="154.6">GND</text>
<text x="97.3" y="152.1">VCC</text>
<text x="128.6" y="154.6">D1</text>
<text x="128.6" y="152.1">D0</text>
<text x="189.7" y="154.9">A3</text>
<text x="189.7" y="152.4">A2</text>
<text x="208.3" y="150.7">GND</text>
<text x="293.6" y="150.3">D14</text>
<text x="293.6" y="152.9">D15</text>
<text x="308.4" y="150.3">IN06</text>
<text x="308.4" y="152.9">IN07</text>
<text x="308.4" y="155.4">IN10</text>
<text x="36.6" y="159">GND</text>
<text x="43.6" y="157.9">BERR</text>
<text x="90.7" y="161.8">GND</text>
<text x="97.3" y="157.2">GND</text>
<text x="128.6" y="159.7">D3</text>
<text x="128.6" y="157.2">D2</text>
<text x="189.7" y="160">A5</text>
<text x="189.7" y="157.4">A4</text>
<text x="201.2" y="160">WE</text>
<text x="201.3" y="157.4">OE</text>
<text x="283.6" y="157.7">VCC</text>
<text x="308.4" y="157.9">IN11</text>
<text x="308.4" y="160.5">IN12</text>
<text x="128.6" y="162.3">D4</text>
<text x="128.6" y="167.3">D6</text>
<text x="128.6" y="164.8">D5</text>
<text x="189.7" y="165.1">A7</text>
<text x="189.7" y="162.5">A6</text>
<text x="189.7" y="167.6">A8</text>
<text x="197.8" y="167.9" transform="rotate(-90 197.8 167.9)">43256</text>
<text x="201.3" y="165.1">D0</text>
<text x="201.3" y="167.6">D1</text>
<text x="293.6" y="163">VCC</text>
<text x="293.6" y="165.6">VCC</text>
<text x="308.4" y="163">IN13</text>
<text x="308.4" y="165.6">IN14</text>
<text x="128.6" y="172.4">D8</text>
<text x="128.6" y="169.9">D7</text>
<text x="189.7" y="172.7">A10</text>
<text x="189.7" y="170.1">A9</text>
<text x="201.3" y="170.1">D2</text>
<text x="201.3" y="172.7">D3</text>
<text x="293.6" y="173.2">NC</text>
<text x="293.6" y="168.1">VCC</text>
<text x="293.6" y="170.6">VCC</text>
<text x="308.4" y="168.1">IN15</text>
<text x="308.4" y="170.6">IN16</text>
<text x="308.4" y="173.2">IN17</text>
<text x="97.3" y="177.5">HALT</text>
<text x="127.4" y="177.5">D10</text>
<text x="128.6" y="175">D9</text>
<text x="189.7" y="177.8">A12</text>
<text x="189.7" y="175.2">A11</text>
<text x="201.3" y="175.2">D4</text>
<text x="201.3" y="177.8">D5</text>
<text x="293.6" y="175.7">NC</text>
<text x="293.6" y="178.3">NC</text>
<text x="308.4" y="175.7">IN20</text>
<text x="308.4" y="178.3">IN21</text>
<text x="97.3" y="182.6">AS</text>
<text x="97.3" y="185.1">UDS</text>
<text x="97.3" y="180">RESET</text>
<text x="127.4" y="185.1">D13</text>
<text x="127.4" y="182.6">D12</text>
<text x="127.4" y="180">D11</text>
<text x="189.7" y="182.8">A14</text>
<text x="189.7" y="180.3">A13</text>
<text x="197.8" y="183.9" transform="rotate(-90 197.8 183.9)">GND</text>
<text x="201.3" y="180.3">D6</text>
<text x="201.3" y="182.8">D7</text>
<text x="293.6" y="183.3">GND</text>
<text x="293.6" y="185.9">GND</text>
<text x="308.4" y="180.8">IN22</text>
<text x="308.4" y="183.3">IN23</text>
<text x="308.4" y="185.9">IN24</text>
<text x="97.3" y="187.7">LDS</text>
<text x="97.3" y="190.2">R/W</text>
<text x="127.4" y="190.2">D15</text>
<text x="127.4" y="187.7">D14</text>
<text x="200.7" y="187.9">GND</text>
<text x="293.6" y="188.4">GND</text>
<text x="293.6" y="191">GND</text>
<text x="308.4" y="188.4">IN25</text>
<text x="308.4" y="191">IN26</text>
<text x="283.5" y="196.6">GND</text>
<text x="299.2" y="197.2">NEO-C1</text>
<text x="308.4" y="193.5">IN27</text>
<text x="317.7" y="198.1">GND</text>
</g>
<g font-size="1.3" fill="#000084">
<text x="180.3" y="60.9">A[0..23]</text>
<text x="233.6" y="91.4">SDD[0..7]</text>
<text x="207.5" y="201.4">D[0..15]</text>
<text x="301.5" y="214.3">IN[0..23]</text>
</g>
</svg>
